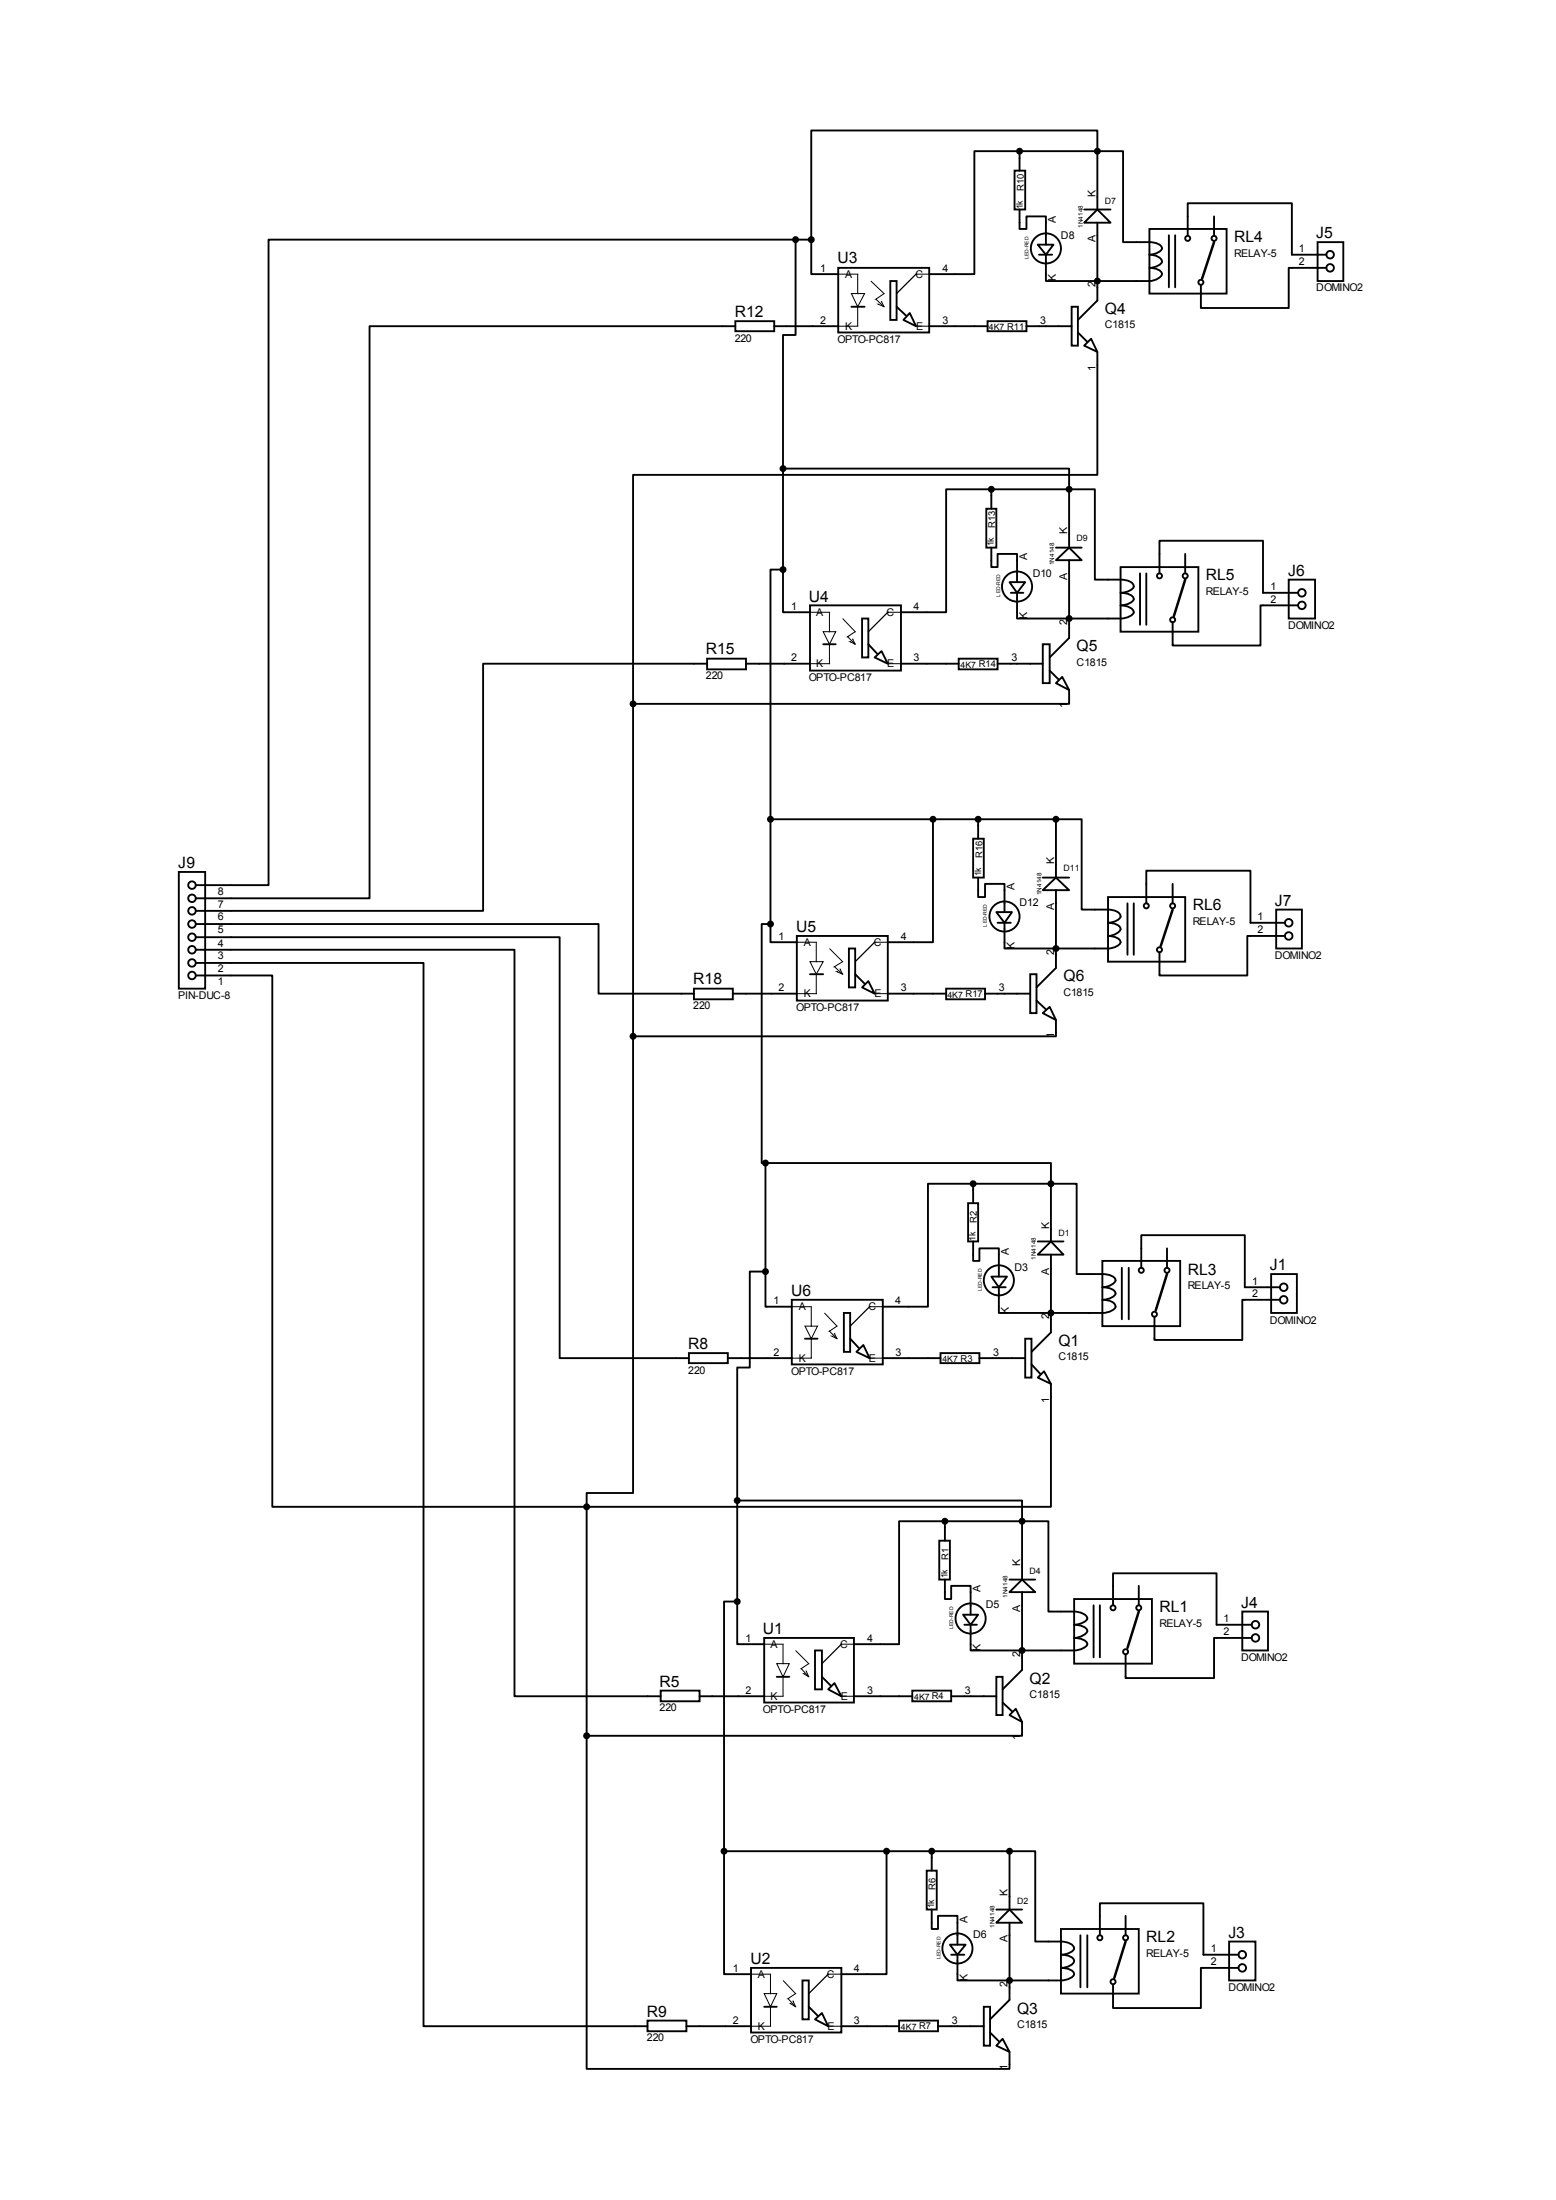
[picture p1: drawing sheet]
<svg xmlns="http://www.w3.org/2000/svg" width="210mm" height="297mm" viewBox="0 0 210 297" stroke-linecap="round" stroke-linejoin="round" font-family="sans-serif">
<g fill="none" stroke="#000" stroke-width=".25">
<path d="M107.4 32.3v12.9h-1.7v18M107.4 32.3h-71.2v87.2h-9.8M107.4 32.3h2.1M109.5 32.3v4.7h3.6M113.1 36.2h12.3v8.7h-12.3zM120.1 37.9h.9v5.3h-.9zM136.9 23h1.4v5.3h-1.4zM137.6 28.3v2.6h.9v-1.7h2.6v3.8M137.6 20.4h-6.1v16.6h-6.1M137.6 20.4h10.5M137.6 20.4v2.6M140 33h2.2l-1.1 1.4z"/>
<path d="M140.2 34.4h1.8M146.3 30.1l1.8-1.8 1.8 1.8zM146.3 28.3h3.6M148.1 20.4h3.5v12.3h1.7a5.1 5.1 0 0 1 3.2 .3l.2 .2 .1 .3a1.65 1.65 0 0 1-1.7 .9 2.03 2.03 0 0 1 1.6 .6l.1 .3a1.65 1.65 0 0 1-1.7 .9 2.09 2.09 0 0 1 1.6 .5l.1 .3a1.7 1.7 0 0 1-1.7 .9h-14v-3.5M148.1 20.4v-2.8h-38.6v14.7M148.1 20.4v7.9M148.1 30.1v10.5l-2.6 2.6M155.1 30.9h10.4v8.7h-10.4zM157.7 31.7v7.1M158.6 31.7v7.1M160.3 31.7v-4.3h14v7h4.7M163.8 29.2v2.5"/>
<path d="M177.8 32.7h3.5v5.2h-3.5zM179 36.2h-5.1v5.4h-11.8v-3.2M99.2 43.3h5.3v1.4h-5.3zM99.2 44h-49.3v77.2h-23.5M104.5 44h8.6M114.9 41.4h1.8M121 41.4l1.3 1.2M122.8 42.2l.8 1.8-1.7-.8zM125.4 44h7.9M133.3 43.3h5.2v1.4h-5.2zM138.5 44h6.1M144.6 41.4h.9v5.3h-.9z"/>
<path d="M145.5 44.9l1.2 1.2M146.3 46.7l.9-1 .9 1.8zM148.1 47.5v16.6h-62.7v30.9M105.7 76.9v5.7h3.6M105.7 63.2h38.6v2.8M105.7 76.9h-1.7v33.7M105.7 63.2v13.7M133.1 68.7h1.4v5.2h-1.4zM133.8 73.9v2.6h.8v-1.7h2.6v3.8M133.8 66h-6.1v16.6h-6.1M133.8 66h10.5M133.8 66v2.7"/>
<path d="M136.2 78.6h2.1l-1.1 1.4zM142.5 75.6l1.8-1.7 1.7 1.7zM142.5 73.9h3.5M144.3 66h3.4v12.2h1.8a5 5 0 0 1 3.1 .4l.3 .2 .1 .4a1.7 1.7 0 0 1-1.8 .8 2.2 2.2 0 0 1 1.7 .6l.1 .3a1.7 1.7 0 0 1-1.8 .8 2.13 2.13 0 0 1 1.7 .6l.1 .3a1.7 1.7 0 0 1-1.8 .9h-14v-3.5M144.3 66v7.9M144.3 75.6v10.5l-2.7 2.6M151.2 76.5h10.5v8.8h-10.5zM153.8 77.4v6.9M154.7 77.4v6.9M156.5 77.4v-4.4h13.9v7h4.8M159.9 74.8v2.6M173.9 78.2h3.6v5.3h-3.6z"/>
<path d="M85.4 95v44.9M95.4 88.9h5.3v1.4h-5.3zM95.4 89.6h-30.2v33.3h-38.8M100.7 89.6h8.6M109.3 81.7h12.3v8.8h-12.3zM111.1 87h1.7M116.3 83.5h.9v5.2h-.9zM117.2 87l1.2 1.2M118 88.7l1-.8 .8 1.7zM121.6 89.6h7.8M129.4 88.9h5.2v1.4h-5.2zM134.6 89.6h6.1"/>
<path d="M136.4 80h1.7M140.7 87h.9v5.2h-.9zM141.6 90.5l1.2 1.2M142.5 92.2l.8-.8 1 1.7zM144.3 93.1v1.9h-58.9M175.2 81.7h-5.1v5.4h-11.9v-3.1M24.1 117.7h3.6v15.7h-3.6zM104 110.6h38.5M104 110.6v14.1M125.9 110.6v16.6h-6.1M131.3 113.2h1.5v5.2h-1.5zM132 118.4v2.7h.9v-1.8h2.7v3.8"/>
<path d="M132 110.6v2.6M140.7 118.4h3.6M142.5 110.6h3.5v12.2h1.7a4.8 4.8 0 0 1 3.2 .3l.2 .3 .1 .3a1.65 1.65 0 0 1-1.7 .8 2.09 2.09 0 0 1 1.6 .6l.1 .3a1.7 1.7 0 0 1-1.7 .9 2.09 2.09 0 0 1 1.6 .6l.1 .3a1.65 1.65 0 0 1-1.7 .8h-13.9v-3.5M142.5 110.6v7.8M158.2 119.3v2.6M26.4 131.7h10.3v71.7h42.5M26.4 130h30.7v143.5h30.3M26.4 128.2h43v100.7h19.8M26.4 126.5h49.1v56.8h17.5M26.4 124.7h54.4v9.4h12.8M85.4 139.9v61.6h-6.2v1.9M93.6 133.4h5.3v1.5h-5.3z"/>
<path d="M98.9 134.1h8.6M104 124.7v2.5h3.5M104 124.7h-1.2v32.3h.5M107.5 126.3h12.3v8.7h-12.3zM109.3 131.5h1.8M114.6 128h.8v5.3h-.8zM115.4 131.5l1.3 1.3M116.3 133.3l.9-.9 .8 1.7zM119.8 134.1h7.9M127.7 133.4h5.2v1.5h-5.2zM132.9 134.1h6.1M134.5 123.1h2.1l-1 1.4z"/>
<path d="M134.6 124.5h1.8M139 131.5h.9v5.2h-.9zM139.9 135l1.2 1.2M140.7 120.1l1.8-1.7 1.8 1.7zM140.7 136.7l.9-.8 .9 1.8zM142.5 137.7v2.2h-57.1M142.5 120.1v10.5l-2.6 2.7M149.5 121.1h10.4v8.7h-10.4zM152.1 121.9v7M153 121.9v7M154.7 121.9v-4.4h14v7h4.7M172.2 122.8h3.5v5.2h-3.5z"/>
<path d="M173.4 126.3h-5.1v5.4h-11.8v-3.2M103.3 157h38.5v2.8M103.3 157v14.6M131.3 159.8h-6.1v16.6h-6.1M131.3 159.8h10.5M131.3 159.8v2.6M141.8 159.8h3.5v12.2h1.8a5.3 5.3 0 0 1 3.1 .3l.2 .2 .1 .3a1.74 1.74 0 0 1-1.7 .9 2.2 2.2 0 0 1 1.6 .6l.1 .3a1.7 1.7 0 0 1-1.7 .8 2.05 2.05 0 0 1 1.6 .6l.1 .4a1.7 1.7 0 0 1-1.7 .8h-14v-3.5M141.8 159.8v7.8M103.3 171.6v4.8h3.5M103.3 171.6h-2.1v13h-1.7v17.9M106.8 175.4h12.3v8.7h-12.3zM113.9 177.2h.8v5.3h-.8z"/>
<path d="M130.6 162.4h1.4v5.2h-1.4zM131.3 167.6v2.6h.9v-1.7h2.6v3.8M133.8 172.3h2.1l-1.1 1.4zM133.9 173.7h1.8M140 167.6h3.5M141.8 167.6l1.7 1.7h-3.5zM141.8 169.3v10.5l-2.6 2.7M148.8 170.2h10.5v8.8h-10.5zM151.4 171.1v7M152.3 171.1v7M154 171.1v-4.4h14v7h4.7M157.5 168.5v2.6"/>
<path d="M171.5 172h3.5v5.2h-3.5zM172.7 175.4h-5.1v5.4h-11.8v-3.1M93 182.6h5.2v1.4h-5.2zM98.2 183.3h8.6M108.6 180.7h1.7M114.7 180.7l1.2 1.2M115.6 182.5l.9-1 .8 1.8zM119.1 183.3h7.8M126.9 182.6h5.3v1.4h-5.3zM132.2 183.3h6.1M138.3 180.7h.9v5.2h-.9zM139.2 184.1l1.2 1.3"/>
<path d="M140 185.9l.9-.8 .9 1.7zM141.8 186.8v16.6h-62.6M79.2 203.4v30.9M99.5 216.2v5.7h3.6M99.5 202.5h38.4v2.8M99.5 216.2h-1.8v33.7M99.5 202.5v13.7M126.7 207.9h1.5v5.3h-1.5zM127.5 213.2v2.6h.9v-1.8h2.6v3.9M127.5 205.3h-6.2v16.6h-6.1M127.5 205.3h10.4M127.5 205.3v2.6"/>
<path d="M130 217.9h2l-1 1.4zM130.1 219.3h1.7M136.2 213.2h3.5M137.9 213.2l1.8 1.7h-3.5zM137.9 205.3h3.6v12.2h1.7a4.8 4.8 0 0 1 3.1 .4l.3 .2 .1 .3a1.8 1.8 0 0 1-1.8 .9 2.32 2.32 0 0 1 1.7 .6l.1 .2a1.84 1.84 0 0 1-1.8 1 2.32 2.32 0 0 1 1.7 .5l.1 .3a1.8 1.8 0 0 1-1.8 .9h-13.9v-3.5M137.9 205.3v7.9M137.9 214.9v10.5l-2.6 2.6M144.9 215.8h10.5v8.7h-10.5zM147.6 216.7v7M148.4 216.7v7M150.2 216.7v-4.4h14v7h4.7M153.7 214v2.7"/>
<path d="M167.6 217.5h3.5v5.3h-3.5zM79.2 234.3v44.9h57v-2.3M89.2 228.2h5.2v1.4h-5.2zM94.4 228.9h8.7M103.1 221.1h12.1v8.7h-12.1zM104.8 226.3h1.7M110 222.8h.9v5.2h-.9zM110.9 226.3l1.2 1.2M111.8 228l.8-.8 .9 1.7zM115.2 228.9h7.9M123.1 228.2h5.3v1.4h-5.3zM128.4 228.9h6.1"/>
<path d="M134.5 226.3h.8v5.2h-.8zM135.3 229.8l1.3 1.2M136.2 231.5l.9-.9 .8 1.8zM137.9 232.4v1.9h-58.7M168.9 221.1h-5.1v5.4h-11.9v-3.1M97.7 249.9v16.5h3.6M97.7 249.9h38.5M119.6 249.9v16.5h-6.1M125.1 252.5h1.3v5.2h-1.3zM125.7 257.7v2.6h.9v-1.7h2.6v3.9M125.7 249.9v2.6M134.5 259.5l1.7-1.8 1.7 1.8z"/>
<path d="M134.5 257.7h3.4M136.2 249.9h3.5v12.1h1.8a4.7 4.7 0 0 1 3.1 .4l.3 .3v.3a1.7 1.7 0 0 1-1.7 .8 2.2 2.2 0 0 1 1.7 .6v.3a1.61 1.61 0 0 1-1.7 .9 2.2 2.2 0 0 1 1.7 .6v.2a1.7 1.7 0 0 1-1.7 .9h-14v-3.5M136.2 249.9v7.8M136.2 259.5v10.4l-2.6 2.6M151.9 258.6v2.6M87.4 272.7h5.2v1.5h-5.2zM92.6 273.5h8.7M101.3 265.6h12.2v8.7h-12.2zM103.1 270.8h1.7M108.3 267.3h.8v5.2h-.8zM109.1 270.8l1.2 1.2M110 272.5l.9-.8 .9 1.8z"/>
<path d="M113.5 273.5h7.8M121.3 272.7h5.3v1.5h-5.3zM126.6 273.5h6.2M128.2 262.5h2.1l-1.1 1.3zM128.4 263.8h1.7M132.8 270.8h.8v5.3h-.8zM133.6 274.3l1.2 1.2M135.3 275.2l.9 1.7-1.7-.8zM143.2 260.3h10.5v8.8h-10.5zM145.8 261.2v7M146.7 261.2v7M148.4 261.2v-4.3h14v6.9h4.7"/>
<path d="M165.9 262h3.5v5.3h-3.5zM167.1 265.6h-5v5.4h-11.9v-3.1"/>
<circle cx="141.1" cy="33.5" r="2.03"/>
<circle cx="160.3" cy="32.2" r=".34"/>
<circle cx="162.1" cy="38.1" r=".34"/>
<circle cx="163.8" cy="32.2" r=".34"/>
<circle cx="179.5" cy="34.4" r=".51"/>
<circle cx="179.5" cy="36.2" r=".51"/>
<circle cx="137.2" cy="79.2" r="2.03"/>
<circle cx="156.5" cy="77.7" r=".34"/>
<circle cx="159.9" cy="77.7" r=".34"/>
<circle cx="158.2" cy="83.7" r=".34"/>
<circle cx="175.7" cy="81.7" r=".51"/>
<circle cx="175.7" cy="80" r=".51"/>
<circle cx="25.9" cy="119.5" r=".51"/>
<circle cx="25.9" cy="121.2" r=".51"/>
<circle cx="25.9" cy="124.7" r=".51"/>
<circle cx="25.9" cy="126.5" r=".51"/>
<circle cx="25.9" cy="128.2" r=".51"/>
<circle cx="25.9" cy="122.9" r=".51"/>
<circle cx="25.9" cy="130" r=".51"/>
<circle cx="25.9" cy="131.7" r=".51"/>
<circle cx="135.6" cy="123.7" r="2.03"/>
<circle cx="154.7" cy="122.3" r=".34"/>
<circle cx="156.5" cy="128.2" r=".34"/>
<circle cx="158.2" cy="122.3" r=".34"/>
<circle cx="173.9" cy="124.5" r=".51"/>
<circle cx="173.9" cy="126.3" r=".51"/>
<circle cx="134.8" cy="172.8" r="2.03"/>
<circle cx="154" cy="171.4" r=".34"/>
<circle cx="155.8" cy="177.4" r=".34"/>
<circle cx="157.5" cy="171.4" r=".34"/>
<circle cx="173.2" cy="173.7" r=".51"/>
<circle cx="173.2" cy="175.4" r=".51"/>
<circle cx="131" cy="218.4" r="2.03"/>
<circle cx="150.2" cy="217" r=".34"/>
<circle cx="153.7" cy="217" r=".34"/>
<circle cx="169.4" cy="219.3" r=".51"/>
<circle cx="151.9" cy="222.9" r=".34"/>
<circle cx="169.4" cy="221.1" r=".51"/>
<circle cx="129.2" cy="263" r="2.03"/>
<circle cx="148.4" cy="261.5" r=".34"/>
<circle cx="150.2" cy="267.5" r=".34"/>
<circle cx="151.9" cy="261.5" r=".34"/>
<circle cx="167.6" cy="263.8" r=".51"/>
<circle cx="167.6" cy="265.6" r=".51"/>
</g>
<path d="M163.8 32.7l-1.6 4.9M159.9 78.2l-1.5 4.9M158.2 122.8l-1.6 4.9M157.5 172l-1.5 4.9M153.7 217.5l-1.6 4.9M151.9 262l-1.5 5" fill="none" stroke="#000" stroke-width=".34"/>
<g fill="#000" stroke="#000" stroke-width=".25">
<circle cx="107.4" cy="32.3" r=".34"/>
<circle cx="109.5" cy="32.3" r=".34"/>
<circle cx="137.6" cy="20.4" r=".34"/>
<circle cx="148.1" cy="37.9" r=".34"/>
<circle cx="148.1" cy="20.4" r=".34"/>
<circle cx="105.7" cy="76.9" r=".34"/>
<circle cx="105.7" cy="63.2" r=".34"/>
<circle cx="133.8" cy="66" r=".34"/>
<circle cx="144.3" cy="66" r=".34"/>
<circle cx="85.4" cy="95" r=".34"/>
<circle cx="144.3" cy="83.5" r=".34"/>
<circle cx="104" cy="110.6" r=".34"/>
<circle cx="125.9" cy="110.6" r=".34"/>
<circle cx="132" cy="110.6" r=".34"/>
<circle cx="142.5" cy="110.6" r=".34"/>
<circle cx="85.4" cy="139.9" r=".34"/>
<circle cx="104" cy="124.7" r=".34"/>
<circle cx="142.5" cy="128" r=".34"/>
<circle cx="103.3" cy="157" r=".34"/>
<circle cx="131.3" cy="159.8" r=".34"/>
<circle cx="141.8" cy="159.8" r=".34"/>
<circle cx="103.3" cy="171.6" r=".34"/>
<circle cx="141.8" cy="177.2" r=".34"/>
<circle cx="79.2" cy="203.4" r=".34"/>
<circle cx="99.5" cy="216.2" r=".34"/>
<circle cx="99.5" cy="202.5" r=".34"/>
<circle cx="127.5" cy="205.3" r=".34"/>
<circle cx="137.9" cy="205.3" r=".34"/>
<circle cx="79.2" cy="234.3" r=".34"/>
<circle cx="137.9" cy="222.8" r=".34"/>
<circle cx="97.7" cy="249.9" r=".34"/>
<circle cx="119.6" cy="249.9" r=".34"/>
<circle cx="125.7" cy="249.9" r=".34"/>
<circle cx="136.2" cy="249.9" r=".34"/>
<circle cx="136.2" cy="267.3" r=".34"/>
</g>
<g fill="none" stroke="#000" stroke-width=".13">
<path d="M113.1 37h2.7M114.9 39.6h1.8l-1 1.8zM115.7 37v2.6h.1M117.5 37.9l1.9 1.7M119.3 39.6l-1.1 .8h.1M123.7 37h-.1h1.8M113.2 44h-.1h2.6M115.7 41.4v2.6h.1M118.2 40.4l1.2 1M119 40.7l.3 .7-.8-.3h.1M123.6 44h1.9M109.3 82.6h2.7"/>
<path d="M109.4 89.6h-.1h2.6M111.1 85.3h1.7l-.9 1.7zM111.9 87v2.6h.1M111.9 82.6v2.7h.1M113.7 83.5l1.8 1.8M114.4 85.9l1.1 1.1M115.1 86.3l.3 .7-.7-.4h.1M115.4 85.3l-1 .6h.1M119.8 89.6h1.9M119.9 82.6h-.1h1.8M107.5 127.2h2.7M107.6 134.1h-.1h2.7"/>
<path d="M109.3 129.8h1.8l-.9 1.7zM110.2 131.5v2.6M110.2 127.2v2.6M111.9 128l1.9 1.8M112.6 130.5l1.2 1M113.5 130.8h-.1l.3 .7-.8-.4h.1M113.7 129.8l-1.1 .7h.1M118 134.1h1.9M118.1 127.2h-.1h1.8M106.8 176.4h2.8M108.6 179h1.7l-.8 1.7zM109.5 176.4v2.6h.1"/>
<path d="M111.3 177.2l1.7 1.8M111.9 179.7l1.1 1M112.9 179l-1 .7h.1M117.4 176.4h-.1h1.8M106.9 183.3h-.1h2.7M109.5 180.7v2.6h.1M112.7 180h-.1l.3 .7-.6-.4h.1M117.3 183.3h1.9M103.1 221.9h2.6M103.2 228.9h-.1h2.6M104.8 224.5h1.7l-.8 1.8zM105.7 226.3v2.6"/>
<path d="M105.7 221.9v2.6M107.4 222.8l1.8 1.7M108.1 225.2l1.1 1.1M108.9 225.6h-.1l.3 .7-.6-.4M109.1 224.5l-1 .7h.1M113.5 228.9h1.8M113.6 221.9h-.1h1.7M101.3 266.4h2.8M101.4 273.5h-.1h2.7M103.1 269.1h1.7l-.8 1.7zM104 270.8v2.7h.1M104 266.4v2.7h.1"/>
<path d="M105.7 267.3l1.7 1.8M106.3 269.7l1.1 1.1M107.1 270.1h-.1l.4 .7-.7-.4h.1M107.4 269.1l-1.1 .6h.1M111.8 273.5h1.8M111.8 266.4h1.7"/>
</g>
<path d="M123.6 37l-2.6 2.6M119.8 82.6l-2.6 2.7M118 127.2l-2.6 2.6M117.3 176.4l-2.6 2.6M113.5 221.9l-2.6 2.6M111.8 266.4l-2.7 2.7" fill="none" stroke="#000" stroke-width=".17"/>
<g font-size="2.1">
<text x="113" y="35.6">U3</text>
<text x="166.5" y="32.7">RL4</text>
<text x="177.6" y="32.1">J5</text>
<text x="99.1" y="42.8">R12</text>
<text x="149.1" y="42.3">Q4</text>
<text x="173.8" y="77.7">J6</text>
<text x="109.1" y="81.2">U4</text>
<text x="162.7" y="78.3">RL5</text>
<text x="95.2" y="88.3">R15</text>
<text x="145.3" y="87.9">Q5</text>
<text x="24" y="117.2">J9</text>
<text x="107.4" y="125.7">U5</text>
<text x="161" y="122.9">RL6</text>
<text x="172" y="122.3">J7</text>
<text x="93.6" y="132.8">R18</text>
<text x="143.5" y="132.4">Q6</text>
<text x="160.3" y="172">RL3</text>
<text x="171.4" y="171.4">J1</text>
<text x="106.8" y="174.9">U6</text>
<text x="92.9" y="182">R8</text>
<text x="142.8" y="181.6">Q1</text>
<text x="103" y="220.5">U1</text>
<text x="156.5" y="217.6">RL1</text>
<text x="167.5" y="217">J4</text>
<text x="89" y="227.7">R5</text>
<text x="138.9" y="227.2">Q2</text>
<text x="154.7" y="262.1">RL2</text>
<text x="165.8" y="261.5">J3</text>
<text x="101.3" y="265">U2</text>
<text x="87.3" y="272.2">R9</text>
<text x="137.2" y="271.8">Q3</text>
</g>
<g font-size="1.4">
<text x="147.8" y="26.6" transform="rotate(-90 147.8 26.6)">K</text>
<text x="142.5" y="30.1" transform="rotate(-90 142.5 30.1)">A</text>
<text x="143.2" y="32.3">D8</text>
<text x="147.8" y="32.7" transform="rotate(-90 147.8 32.7)">A</text>
<text x="166.5" y="34.6">RELAY-5</text>
<text x="175.3" y="34">1</text>
<text x="175.3" y="35.8">2</text>
<text x="110.7" y="36.7">1</text>
<text x="114" y="37.5">A</text>
<text x="123.5" y="37.5">C</text>
<text x="127.2" y="36.7">4</text>
<text x="142.5" y="37.9" transform="rotate(-90 142.5 37.9)">K</text>
<text x="147.8" y="38.8" transform="rotate(-90 147.8 38.8)">2</text>
<text x="177.6" y="39.3">DOMINO2</text>
<text x="99.1" y="46.1">220</text>
<text x="110.7" y="43.7">2</text>
<text x="113" y="46.3">OPTO-PC817</text>
<text x="114" y="44.5">K</text>
<text x="123.6" y="44.5">E</text>
<text x="127.2" y="43.7">3</text>
<text x="140.4" y="43.7">3</text>
<text x="149.1" y="44.3">C1815</text>
<text x="147.8" y="50" transform="rotate(-90 147.8 50)">1</text>
<text x="138.6" y="75.6" transform="rotate(-90 138.6 75.6)">A</text>
<text x="139.4" y="77.8">D10</text>
<text x="144" y="72.1" transform="rotate(-90 144 72.1)">K</text>
<text x="106.8" y="82.3">1</text>
<text x="110.2" y="83.1">A</text>
<text x="119.6" y="83.1">C</text>
<text x="123.3" y="82.3">4</text>
<text x="138.6" y="83.6" transform="rotate(-90 138.6 83.6)">K</text>
<text x="144" y="78.3" transform="rotate(-90 144 78.3)">A</text>
<text x="162.7" y="80.3">RELAY-5</text>
<text x="171.5" y="79.7">1</text>
<text x="171.5" y="81.4">2</text>
<text x="106.8" y="89.2">2</text>
<text x="123.3" y="89.2">3</text>
<text x="136.5" y="89.2">3</text>
<text x="144" y="84.3" transform="rotate(-90 144 84.3)">2</text>
<text x="145.3" y="89.8">C1815</text>
<text x="173.8" y="84.9">DOMINO2</text>
<text x="95.2" y="91.7">220</text>
<text x="109.1" y="91.9">OPTO-PC817</text>
<text x="110.2" y="90.1">K</text>
<text x="119.7" y="90.1">E</text>
<text x="144" y="95.6" transform="rotate(-90 144 95.6)">1</text>
<text x="142.2" y="116.7" transform="rotate(-90 142.2 116.7)">K</text>
<text x="29.4" y="126">5</text>
<text x="29.4" y="124.2">6</text>
<text x="29.4" y="122.5">7</text>
<text x="29.4" y="120.7">8</text>
<text x="136.9" y="120.1" transform="rotate(-90 136.9 120.1)">A</text>
<text x="137.6" y="122.3">D12</text>
<text x="142.2" y="122.9" transform="rotate(-90 142.2 122.9)">A</text>
<text x="161" y="124.8">RELAY-5</text>
<text x="169.7" y="124.2">1</text>
<text x="169.7" y="126">2</text>
<text x="29.4" y="131.2">2</text>
<text x="29.4" y="129.5">3</text>
<text x="29.4" y="127.8">4</text>
<text x="105.1" y="126.8">1</text>
<text x="108.5" y="127.7">A</text>
<text x="117.9" y="127.7">C</text>
<text x="121.6" y="126.8">4</text>
<text x="136.9" y="128.1" transform="rotate(-90 136.9 128.1)">K</text>
<text x="142.2" y="128.9" transform="rotate(-90 142.2 128.9)">2</text>
<text x="172" y="129.5">DOMINO2</text>
<text x="24" y="134.9">PIN-DUC-8</text>
<text x="29.4" y="132.9">1</text>
<text x="93.6" y="136.2">220</text>
<text x="105.1" y="133.8">2</text>
<text x="107.4" y="136.4">OPTO-PC817</text>
<text x="108.5" y="134.6">K</text>
<text x="118" y="134.6">E</text>
<text x="121.6" y="133.8">3</text>
<text x="134.8" y="133.8">3</text>
<text x="143.5" y="134.4">C1815</text>
<text x="142.2" y="140.1" transform="rotate(-90 142.2 140.1)">1</text>
<text x="141.6" y="165.9" transform="rotate(-90 141.6 165.9)">K</text>
<text x="136.1" y="169.3" transform="rotate(-90 136.1 169.3)">A</text>
<text x="136.9" y="171.5">D3</text>
<text x="141.6" y="172" transform="rotate(-90 141.6 172)">A</text>
<text x="160.3" y="174">RELAY-5</text>
<text x="169" y="173.4">1</text>
<text x="104.4" y="176">1</text>
<text x="107.8" y="176.9">A</text>
<text x="117.2" y="176.9">C</text>
<text x="120.8" y="176">4</text>
<text x="136.1" y="177.3" transform="rotate(-90 136.1 177.3)">K</text>
<text x="141.6" y="178.1" transform="rotate(-90 141.6 178.1)">2</text>
<text x="169" y="175.1">2</text>
<text x="171.4" y="178.6">DOMINO2</text>
<text x="92.9" y="185.4">220</text>
<text x="104.4" y="183">2</text>
<text x="106.8" y="185.6">OPTO-PC817</text>
<text x="107.8" y="183.8">K</text>
<text x="117.3" y="183.8">E</text>
<text x="120.8" y="183">3</text>
<text x="134" y="183">3</text>
<text x="142.8" y="183.6">C1815</text>
<text x="141.6" y="189.3" transform="rotate(-90 141.6 189.3)">1</text>
<text x="132.3" y="214.9" transform="rotate(-90 132.3 214.9)">A</text>
<text x="137.7" y="211.4" transform="rotate(-90 137.7 211.4)">K</text>
<text x="100.6" y="221.6">1</text>
<text x="117" y="221.6">4</text>
<text x="133" y="217.1">D5</text>
<text x="137.7" y="217.6" transform="rotate(-90 137.7 217.6)">A</text>
<text x="156.5" y="219.5">RELAY-5</text>
<text x="165.1" y="218.9">1</text>
<text x="165.1" y="220.7">2</text>
<text x="104" y="222.4">A</text>
<text x="113.4" y="222.4">C</text>
<text x="132.3" y="222.8" transform="rotate(-90 132.3 222.8)">K</text>
<text x="137.7" y="223.7" transform="rotate(-90 137.7 223.7)">2</text>
<text x="167.5" y="224.2">DOMINO2</text>
<text x="89" y="231">220</text>
<text x="100.6" y="228.6">2</text>
<text x="103" y="231.1">OPTO-PC817</text>
<text x="104" y="229.4">K</text>
<text x="113.5" y="229.4">E</text>
<text x="117" y="228.6">3</text>
<text x="130.2" y="228.6">3</text>
<text x="138.9" y="229.2">C1815</text>
<text x="137.7" y="234.9" transform="rotate(-90 137.7 234.9)">1</text>
<text x="136" y="255.9" transform="rotate(-90 136 255.9)">K</text>
<text x="130.6" y="259.5" transform="rotate(-90 130.6 259.5)">A</text>
<text x="131.3" y="261.6">D6</text>
<text x="136" y="262.1" transform="rotate(-90 136 262.1)">A</text>
<text x="163.4" y="263.5">1</text>
<text x="98.9" y="266.1">1</text>
<text x="102.3" y="267">A</text>
<text x="111.6" y="267">C</text>
<text x="115.2" y="266.1">4</text>
<text x="130.6" y="267.4" transform="rotate(-90 130.6 267.4)">K</text>
<text x="136" y="268.2" transform="rotate(-90 136 268.2)">2</text>
<text x="154.7" y="264.1">RELAY-5</text>
<text x="163.4" y="265.3">2</text>
<text x="165.8" y="268.7">DOMINO2</text>
<text x="87.3" y="275.5">220</text>
<text x="98.9" y="273.1">2</text>
<text x="101.3" y="275.8">OPTO-PC817</text>
<text x="102.3" y="274">K</text>
<text x="111.7" y="274">E</text>
<text x="115.2" y="273.1">3</text>
<text x="128.4" y="273.1">3</text>
<text x="137.2" y="273.7">C1815</text>
<text x="136" y="279.4" transform="rotate(-90 136 279.4)">1</text>
</g>
<g font-size="1.3">
<text x="138.2" y="25.7" transform="rotate(-90 138.2 25.7)">R10</text>
<text x="134.3" y="71.3" transform="rotate(-90 134.3 71.3)">R13</text>
<text x="132.6" y="115.8" transform="rotate(-90 132.6 115.8)">R16</text>
<text x="131.8" y="165" transform="rotate(-90 131.8 165)">R2</text>
<text x="128" y="210.6" transform="rotate(-90 128 210.6)">R1</text>
<text x="126.2" y="255.1" transform="rotate(-90 126.2 255.1)">R6</text>
</g>
<g font-size="1.2">
<text x="138" y="28.2" transform="rotate(-90 138 28.2)">1k</text>
<text x="149.1" y="27.5">D7</text>
<text x="133.4" y="44.5">4K7 R11</text>
<text x="134.1" y="73.7" transform="rotate(-90 134.1 73.7)">1k</text>
<text x="145.3" y="73.1">D9</text>
<text x="129.6" y="90.2">4K7 R14</text>
<text x="132.4" y="118.3" transform="rotate(-90 132.4 118.3)">1k</text>
<text x="143.5" y="117.6">D11</text>
<text x="127.8" y="134.7">4K7 R17</text>
<text x="131.7" y="167.5" transform="rotate(-90 131.7 167.5)">1k</text>
<text x="142.8" y="166.8">D1</text>
<text x="127.2" y="183.8">4K7 R3</text>
<text x="127.8" y="213" transform="rotate(-90 127.8 213)">1k</text>
<text x="138.9" y="212.4">D4</text>
<text x="123.4" y="229.4">4K7 R4</text>
<text x="126.1" y="257.6" transform="rotate(-90 126.1 257.6)">1k</text>
<text x="137.2" y="257">D2</text>
<text x="121.6" y="274">4K7 R7</text>
</g>
<g font-size=".8">
<text x="146.1" y="30.7" transform="rotate(-90 146.1 30.7)">1N4148</text>
<text x="142.2" y="76.3" transform="rotate(-90 142.2 76.3)">1N4148</text>
<text x="140.5" y="120.8" transform="rotate(-90 140.5 120.8)">1N4148</text>
<text x="139.8" y="170" transform="rotate(-90 139.8 170)">1N4148</text>
<text x="136" y="215.6" transform="rotate(-90 136 215.6)">1N4148</text>
<text x="134.2" y="260.2" transform="rotate(-90 134.2 260.2)">1N4148</text>
</g>
<g font-size=".7">
<text x="138.8" y="35" transform="rotate(-90 138.8 35)">LED-RED</text>
<text x="135" y="80.5" transform="rotate(-90 135 80.5)">LED-RED</text>
<text x="133.2" y="125.1" transform="rotate(-90 133.2 125.1)">LED-RED</text>
<text x="132.5" y="174.2" transform="rotate(-90 132.5 174.2)">LED-RED</text>
<text x="128.6" y="219.9" transform="rotate(-90 128.6 219.9)">LED-RED</text>
<text x="126.9" y="264.4" transform="rotate(-90 126.9 264.4)">LED-RED</text>
</g>
</svg>
